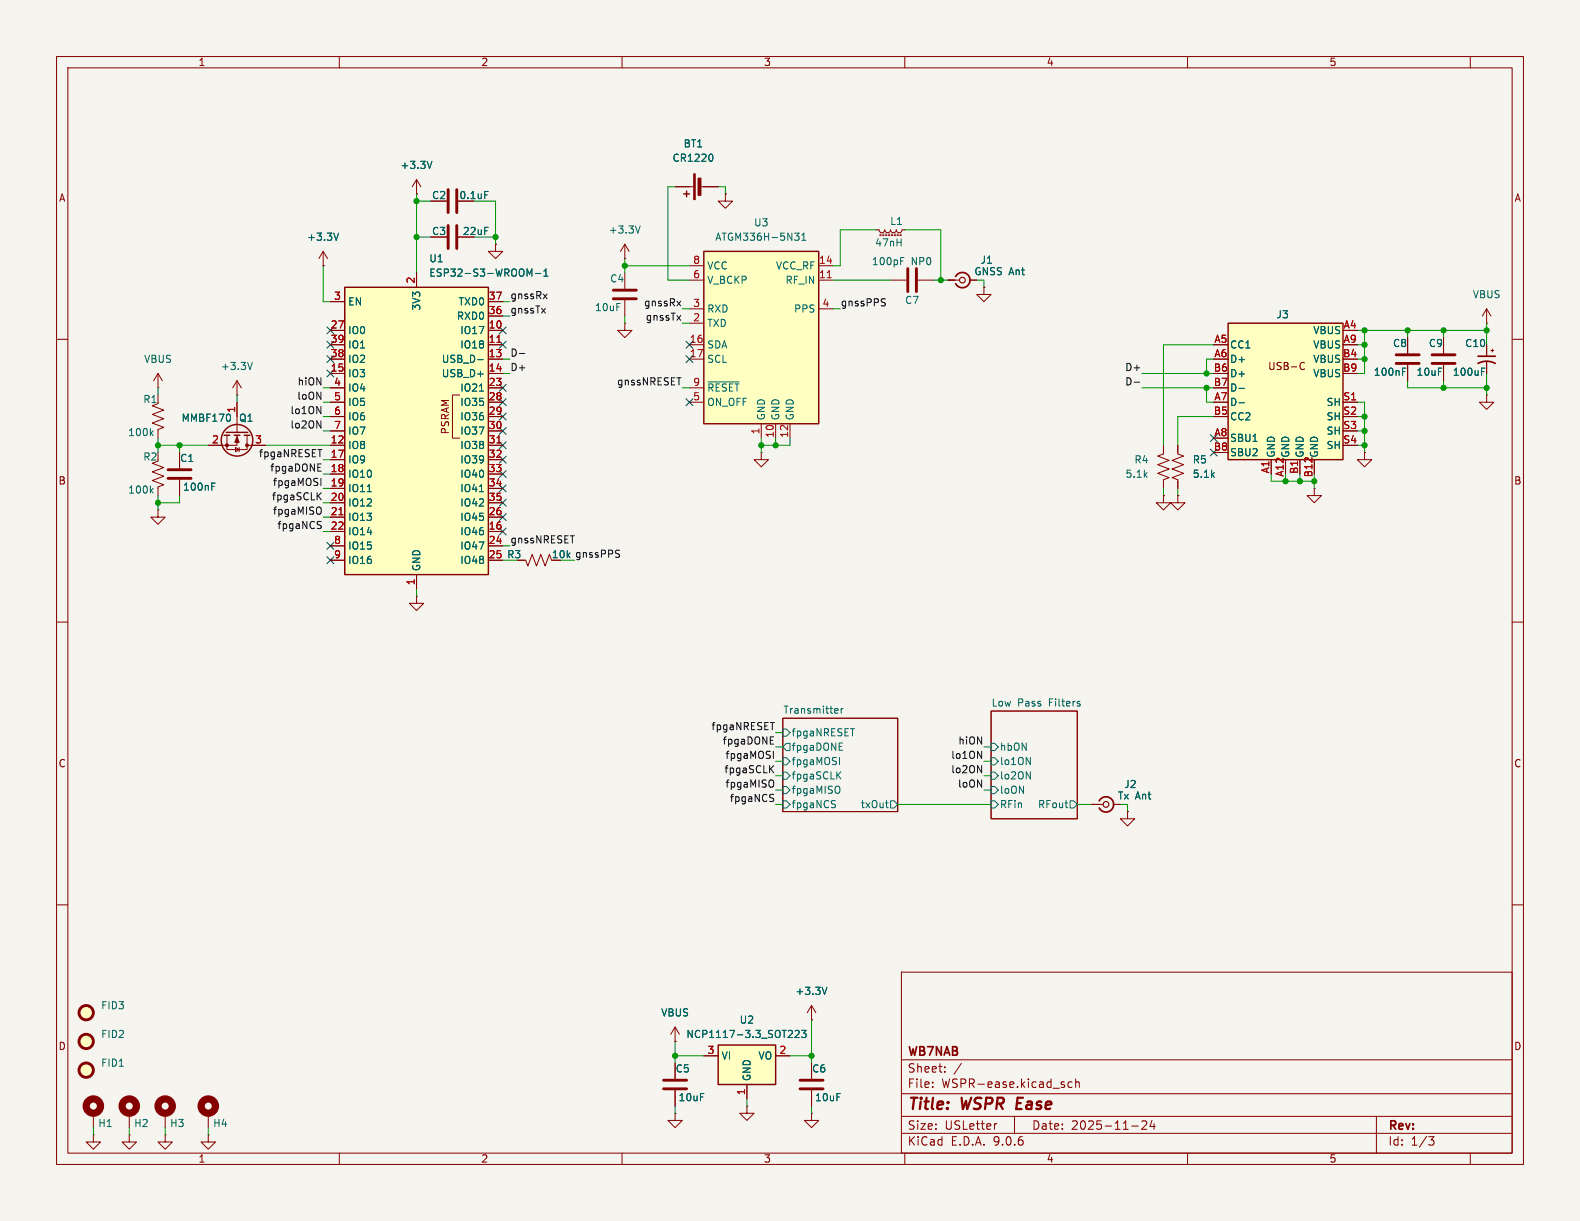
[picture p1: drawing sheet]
<svg xmlns="http://www.w3.org/2000/svg" width="279mm" height="216mm" viewBox="0 0 279 216" stroke-linecap="round" stroke-linejoin="round" font-family="sans-serif">
<path d="M0 0h279.4v215.9h-279.4z" fill="#f5f4ef" stroke="#f5f4ef" stroke-width=".18"/>
<g fill="none" stroke="#840000" stroke-width=".18">
<path d="M10 10h259.4v195.9h-259.4zM12 12h255.4v191.9h-255.4zM60 10v2M110 10v2M160 10v2M210 10v2M260 10v2M73.7 34.3h.1M73.7 31.8l-.8 1.2M73.7 31.8l.7 1.2M73.7 31.8v2.5M57.1 47h.1"/>
<path d="M57.1 44.5l-.7 1.2M57.1 44.5l.8 1.2M57.1 44.5v2.5M81 41.9h2.8M87.6 43.2v1.3h1.3l-1.3 1.2-1.2-1.2h1.2M87.6 43.2h.1M110.5 57.2v1.2h1.3l-1.3 1.3-1.3-1.3h1.3M110.5 57.2h.1M110.5 48.3v2.8M110.5 53.1v2.8M10 60h2M27.9 69.9v1.5l-1 .4 2.1 .7-2.1 .8 2.1 .7-2.1 .8 2.1 .8-1.1 .3v1.6"/>
<path d="M27.9 68.6h.1M27.9 66v2.6M27.9 66l-.7 1.3M27.9 66l.8 1.3M40.1 77v2.5h3.6v-2.5M41.7 79.1l.6 .4-.6 .4zM41.9 77v1.7h-5.1M41.9 69.9h.1M41.9 67.3v2.6M41.9 71.1v5.4M41.9 67.3l.8 1.3M41.9 67.3l-.8 1.3"/>
<path d="M42.3 79.1v.8M43.7 78.7h3.3M267.4 60h2M27.9 90.2v1.2h-1.2l1.2 1.3 1.3-1.3h-1.3M27.9 90.2h.1M27.9 81.5l-1 .4 2.1 .8-2.1 .7 2.1 .8-2.1 .8 2.1 .7-1.1 .4v1.5M31.7 80v2.8M31.7 84.8v2.8M10 110h2M267.4 110h2M138.4 127h20.3v16.5h-20.3zM175.3 125.7h15.2v19.1h-15.2z"/>
<path d="M10 160h2M159.4 171.9h108v32h-108zM267.4 160h2M159.4 197.4h108M159.4 193.4h108M159.4 187.4h108M164.9 192.1v.2M164.9 191.4v.1M167.1 189.4v.2M167.1 188.7v.1M170 188l-1.3 1.9M176.3 198.7l-.3 .1"/>
<path d="M179.4 197.4v3M189.6 191.4l-.5-.1-.2 .3v.4l.1 .2h.6M190.2 191.4l.2-.1 .4 .1 .1 .9M190.2 190.8v1.5M200.1 199.1h1.2M201.9 198.3l.6-.1 .2 .1 .1 .3-.9 1.1h.9M203.7 198.1l-.3 1.1h.9M204.1 198.7v1M243.4 197.4v6.5M60 203.9v2M110 203.9v2M159.4 200.4h108"/>
<path d="M160 203.9v2M210 203.9v2M252.6 201h1l-.5 .6 .4 .1 .1 .5-.3 .3h-.4M260 203.9v2"/>
</g>
<path d="M179.9 194.1l-.2 2h1" fill="none" stroke="#840000" stroke-width=".4"/>
<g fill="none" stroke="#006464" stroke-width=".18">
<path d="M76.4 28.5l-.4 1.3M85.7 33.9h.6M59.9 41.2l-.5 1.3M26.7 76.5l.4 .5M27.1 76.2l-.5 .5M40.7 73.5v.8M44.6 64.1l-.4 1.2M26.7 86.7l.4 .5M27.1 86.3l-.5 .5M37.4 86h.5M37.4 85.4h.7M138.4 139.1h.7l.6 .6-.6 .6h-.7z"/>
<path d="M138.4 134h.7l.6 .6-.6 .7h-.7zM138.4 128.9h.7l.6 .6-.6 .7h-.7zM138.4 136.5h.7l.6 .7-.6 .6h-.7zM139.1 131.4h.6v1.3h-.6l-.7-.6zM147.8 125.3h.3l.1 .3-.6 .1M148.1 126.1h-.3M148.2 137l.5 .7M148.3 139.1a.9 .9 0 0 1 0 1.1M148.4 132.7h.6M148.5 133.9v1.3M148.7 136.5l-.7 .7M148.8 125.3v.8"/>
<path d="M149.1 125.3l-.3 .2M150.4 128.8h.7M175.3 131.4h.6l.6 .7-.6 .6h-.6zM175.3 134h.6l.6 .6-.6 .7h-.6zM175.3 136.5h.6l.6 .7-.6 .6h-.6zM175.3 139.1h.6l.6 .6-.6 .6h-.6zM190.8 124.4l.2 .2-.2 .3M190.8 124l.2 .1M138.4 141.6h.7l.6 .6-.6 .7h-.7zM147.5 142.2l.2 .3-.2 .3M147.5 141.5l.2 .1M156.6 142h.5"/>
<path d="M156.8 142.8h.3M157.5 141.6h.6l.6 .6-.6 .7h-.6zM175.3 141.6h.6l.6 .6-.6 .7h-.6zM189.2 141.6h.7l.6 .6-.6 .7h-.7z"/>
</g>
<path d="M79.2 33.5v4.1M79.2 39.9v4M80.8 33.5v4.1M80.8 39.9v4M108.5 51.3h4M108.5 52.8h4M29.7 83.1h4.1M29.7 84.6h4.1" fill="none" stroke="#840000" stroke-width=".51"/>
<g fill="none" stroke="#840000" stroke-width=".25">
<path d="M39.6 77h1M40 76.5h3.8M41.4 77h1M43.2 77h1"/>
<circle cx="41.9" cy="77.9" r="2.79"/>
</g>
<g fill="#840000" stroke="#840000" stroke-width=".18">
<path d="M41.9 77.2l.4 1h-.8z"/>
<circle cx="43.7" cy="78.7" r=".25"/>
<circle cx="40.1" cy="78.7" r=".25"/>
</g>
<path d="M61 50.8h25.4v50.8h-25.4z" fill="#ffffc2"/>
<path d="M61 50.8h25.4v50.8h-25.4z" fill="none" stroke="#840000" stroke-width=".25"/>
<g fill="none" stroke="#840000" stroke-width=".18">
<path d="M58.4 53.3h2.6M58.4 58.4h2.6M73.7 48.3v2.5M86.4 53.3h2.5M86.4 58.4h2.5M86.4 55.9h2.5M58.4 61h2.6M58.4 63.5h2.6M58.4 66h2.6M58.4 68.6h2.6M58.4 71.1h2.6M58.4 73.7h2.6"/>
<path d="M58.4 76.2h2.6M58.4 78.7h2.6M81.3 69.9h-1.3v7.6h1.3M86.4 61h2.5M86.4 63.5h2.5M86.4 66h2.5M86.4 68.6h2.5M86.4 71.1h2.5M86.4 73.7h2.5M86.4 76.2h2.5M86.4 78.7h2.5M58.4 81.3h2.6"/>
<path d="M58.4 83.8h2.6M58.4 86.4h2.6M58.4 88.9h2.6M58.4 91.4h2.6M58.4 94h2.6M58.4 96.5h2.6M58.4 99.1h2.6M86.4 81.3h2.5M86.4 83.8h2.5M86.4 86.4h2.5M86.4 88.9h2.5M86.4 91.4h2.5"/>
<path d="M86.4 94h2.5M86.4 96.5h2.5M86.4 99.1h2.5M241.3 80v1.3h1.3l-1.3 1.3-1.3-1.3h1.3M241.3 80h.1M73.7 101.6v2.5"/>
</g>
<path d="M93.6 48.5l.5-.9v1.2M94.7 48.4h.9M96.2 48.8h.7M96.2 47.9l.3-.3v1.2M84.5 63.6h.9M84.8 69.2h.7M65 86.9h.7M84.8 86.9h.7" fill="none" stroke="#006464" stroke-width=".18"/>
<path d="M87.9 60.5h.7M87.9 78.3h.7M59.9 91h.8" fill="none" stroke="#a90000" stroke-width=".18"/>
<path d="M217.2 57.2h20.3v24.1h-20.3z" fill="#ffffc2"/>
<path d="M217.2 57.2h20.3v24.1h-20.3z" fill="none" stroke="#840000" stroke-width=".25"/>
<g fill="none" stroke="#840000" stroke-width=".18">
<path d="M248.9 59.7v2.8M262.9 57.2h.1M262.9 54.6l.8 1.3M262.9 54.6l-.8 1.3M262.9 54.6v2.6M205.7 78.7v1.6l-1 .3 2.1 .8-2.1 .8 2.1 .7-2.1 .8 2.1 .8-1.1 .3v1.6M208.3 78.7v1.6l1 .3-2 .8 2 .8-2 .7 2 .8-2 .8 1 .3v1.6M230.1 64.1h.3l.3 .1M230.7 65.2l-.3 .1h-.3M237.5 71.1h2.5M248.9 64.5v2.8M262.9 69.9v1.2h-1.3l1.3 1.3 1.3-1.3h-1.3"/>
<path d="M262.9 69.9h.1M262.9 61v2M262.9 64v2M263.7 62h.5M263.9 61.7v.5M205.7 87.6v1.3h1.3l-1.3 1.3-1.2-1.3h1.2M205.7 87.6h.1M208.3 87.6v1.3h1.2l-1.2 1.3-1.3-1.3h1.3M208.3 87.6h.1M224.8 81.3v2.5M229.9 81.3v2.5M232.4 86.4v1.2h1.3l-1.3 1.3-1.3-1.3h1.3"/>
<path d="M232.4 86.4h.1M29.2 196.9v2.5"/>
</g>
<path d="M219.1 68.7h1M219.1 71.2h1M248 65.7h.4M248 65.1h.6M262 65.7h.4M262 65.1h.6" fill="none" stroke="#006464" stroke-width=".18"/>
<path d="M246.9 62.7h4.1M246.9 64.3h4.1" fill="none" stroke="#840000" stroke-width=".51"/>
<path d="M261.4 64.3a3.2 3.2 0 0 1 3 0M261.4 63h3" fill="none" stroke="#840000" stroke-width=".3"/>
<circle cx="29.2" cy="195.6" r="1.27" fill="none" stroke="#840000" stroke-width="1.3"/>
<path d="M127 184.8h10.2v7h-10.2z" fill="#ffffc2"/>
<path d="M127 184.8h10.2v7h-10.2z" fill="none" stroke="#840000" stroke-width=".25"/>
<g fill="none" stroke="#840000" stroke-width=".18">
<path d="M91.4 99.1h1.6l.3 1 .8-2.1 .8 2.1 .7-2.1 .8 2.1 .8-2.1 .3 1.1M73.7 105.4v1.3h1.2l-1.2 1.3-1.3-1.3h1.3M73.7 105.4h.1M143.5 177.8v2.5M143.5 177.8l-.8 1.3M143.5 177.8l.8 1.3M16.5 196.9v2.5M22.9 196.9v2.5M36.8 196.9v2.5M119.4 184.2h.1M119.4 196.9v1.2h1.2l-1.2 1.3-1.3-1.3h1.3M119.4 196.9h.1"/>
<path d="M119.4 181.6l-.8 1.3M119.4 181.6l.7 1.3M119.4 181.6v2.6M119.4 188v2.8M119.4 192.8v2.8M124.5 186.7h2.5M132.1 195.6v1.3h1.2l-1.2 1.2-1.3-1.2h1.3M132.1 195.6h.1M132.1 191.8v2.5M137.2 186.7h2.5M143.5 196.9v1.2h1.3l-1.3 1.3-1.3-1.3h1.3M143.5 196.9h.1"/>
<path d="M143.5 180.3h.1M143.5 188v2.8M143.5 192.8v2.8M16.5 200.7v1.2h1.3l-1.3 1.3-1.3-1.3h1.3M16.5 200.7h.1M22.9 200.7v1.2h1.2l-1.2 1.3-1.3-1.3h1.3M22.9 200.7h.1M29.2 200.7v1.2h1.3l-1.3 1.3-1.3-1.3h1.3M29.2 200.7h.1M36.8 200.7v1.2h1.3l-1.3 1.3-1.2-1.3h1.2M36.8 200.7h.1"/>
</g>
<path d="M146.2 174.6l-.4 1.2M139.3 183.5h.8M140.1 182.3v.4M140.6 182.3l.5-.1 .2 .4-.8 .9h.8M141.8 182.2h.7l-.4 .5 .4 .1v.5l-.2 .2-.5-.2" fill="none" stroke="#006464" stroke-width=".18"/>
<g fill="none" stroke="#840000" stroke-width=".51">
<path d="M117.3 191h4.1M117.3 192.5h4.1M141.5 191h4M141.5 192.5h4"/>
<circle cx="15.2" cy="179.1" r="1.27"/>
<circle cx="15.2" cy="184.1" r="1.27"/>
<circle cx="15.2" cy="189.2" r="1.27"/>
</g>
<g fill="none" stroke="#840000" stroke-width="1.3">
<circle cx="16.5" cy="195.6" r="1.27"/>
<circle cx="22.9" cy="195.6" r="1.27"/>
<circle cx="36.8" cy="195.6" r="1.27"/>
</g>
<g fill="#ffffc2" stroke="#ffffc2" stroke-width=".18">
<circle cx="15.2" cy="179.1" r="1.27"/>
<circle cx="15.2" cy="189.2" r="1.27"/>
<circle cx="15.2" cy="184.1" r="1.27"/>
</g>
<path d="M124.5 44.5h20.3v30.4h-20.3z" fill="#ffffc2"/>
<path d="M120.9 34.3h1M121.4 33.8v1M124.5 44.5h20.3v30.4h-20.3z" fill="none" stroke="#840000" stroke-width=".25"/>
<g fill="none" stroke="#840000" stroke-width=".18">
<path d="M73.7 34.3h.1M119.4 33h3.3M123.7 33h3.3M128.3 34.3v1.3h1.2l-1.2 1.2-1.3-1.2h1.3M128.3 34.3h.1M57.1 47h.1M58.4 53.3h2.6M58.4 58.4h2.6M73.7 48.3v2.5M81 41.9h2.8M86.4 53.3h2.5M86.4 58.4h2.5"/>
<path d="M86.4 55.9h2.5M87.6 43.2h.1M110.5 45.7h.1M110.5 43.2l-.8 1.3M110.5 43.2l.8 1.3M110.5 43.2v2.5M121.9 47h2.6M121.9 49.5h2.6M121.9 54.6h2.6M121.9 57.2h2.6M144.8 47h2.5M144.8 49.5h2.5"/>
<path d="M144.8 54.6h2.5M154.9 40.6h.5l.2 .4 .4 .1 .3-.1 .2-.4 .1 .4 .4 .1 .3-.1 .2-.4 .1 .4 .4 .1 .3-.1 .2-.4 .1 .4 .4 .1 .4-.1 .1-.4h.5M155.6 41.4h.2M155.6 41.7h.2M156.1 41.4h.2M156.1 41.7h.2M156.6 41.4h.2M156.6 41.7h.2M157.1 41.4h.3M157.1 41.7h.3M157.5 49.5h2.8M157.6 41.4h.3"/>
<path d="M157.6 41.7h.3M158.1 41.4h.3M158.1 41.7h.3M158.6 41.4h.3M158.6 41.7h.3M159.1 41.4h.3M159.1 41.7h.3M162.3 49.5h2.8M167.6 49.5h2.1M171.4 49.5h1.3M174 50.8v1.3h1.3l-1.3 1.2-1.3-1.2h1.3M174 50.8h.1"/>
<path d="M248.9 59.7v2.8M255.3 59.7v2.8M36.8 78.7h2.6M41.9 71.1v2.6M44.4 78.7h2.6M58.4 61h2.6M58.4 63.5h2.6M58.4 68.6h2.6M58.4 71.1h2.6M58.4 66h2.6M58.4 73.7h2.6M58.4 76.2h2.6"/>
<path d="M58.4 78.7h2.6M86.4 61h2.5M86.4 63.5h2.5M86.4 68.6h2.5M86.4 71.1h2.5M86.4 66h2.5M86.4 73.7h2.5M86.4 76.2h2.5M86.4 78.7h2.5M121.9 61h2.6M121.9 63.5h2.6M121.9 68.6h2.6"/>
<path d="M121.9 71.1h2.6M134.6 74.9v2.6M137.2 74.9v2.6M139.7 74.9v2.6M208.3 78.7v1.3M237.5 71.1h2.5M248.9 64.5v2.8M255.3 64.5v2.8M262.9 61v2M262.9 64v2M31.7 80v2.8M31.7 84.8v2.8"/>
<path d="M58.4 81.3h2.6M58.4 83.8h2.6M58.4 86.4h2.6M58.4 88.9h2.6M58.4 91.4h2.6M58.4 94h2.6M58.4 96.5h2.6M58.4 99.1h2.6M86.4 81.3h2.5M86.4 83.8h2.5M86.4 86.4h2.5M86.4 88.9h2.5"/>
<path d="M86.4 91.4h2.5M86.4 94h2.5M86.4 96.5h2.5M86.4 99.1h2.5M91.4 99.1h1.3M134.6 80v1.3h1.3l-1.3 1.3-1.3-1.3h1.3M134.6 80h.1M205.7 87.6h.1M208.3 87.6h.1M208.3 85.1v1.3M224.8 81.3v2.5M229.9 81.3v2.5"/>
<path d="M241.3 80h.1M73.7 101.6v2.5M193 142.2h2.1M196.8 142.2h1.3M199.4 143.5v1.3h1.3l-1.3 1.3-1.3-1.3h1.3M199.4 143.5h.1M119.4 184.2h.1M119.4 188v2.8M119.4 192.8v2.8M124.5 186.7h2.5M132.1 191.8v2.5M137.2 186.7h2.5"/>
<path d="M143.5 180.3h.1M143.5 188v2.8M143.5 192.8v2.8"/>
</g>
<g fill="none" stroke="#006464" stroke-width=".18">
<path d="M76.4 28.5l-.4 1.3M85.7 33.9h.6M113.2 39.9l-.4 1.3M125.8 27.2a.79 .79 0 0 1 0 1.3M59.9 41.2l-.5 1.3M93.6 48.5l.5-.9v1.2M94.7 48.4h.9M96.2 48.8h.7M96.2 47.9l.3-.3v1.2M140.5 41.2h.8l-.4 .5 .3 .1 .1 .4-.2 .3h-.4M141.8 42.5h.7M141.8 41.6l.3-.4v1.3"/>
<path d="M159.3 46.1h.4M159.3 45.5h.6M40.7 73.5v.8M84.5 63.6h.9M84.8 69.2h.7M125.2 67.5h5.5M219.1 68.7h1M219.1 71.2h1M248 65.7h.4M248 65.1h.6M262 65.7h.4M262 65.1h.6"/>
<path d="M37.4 86h.5M37.4 85.4h.7M65 86.9h.7M84.8 86.9h.7M146.2 174.6l-.4 1.2M139.3 183.5h.8M140.1 182.3v.4M140.6 182.3l.5-.1 .2 .4-.8 .9h.8M141.8 182.2h.7l-.4 .5 .4 .1v.5l-.2 .2-.5-.2"/>
</g>
<path d="M146.3 49.1h.7M87.9 60.5h.7M87.9 78.3h.7M59.9 91h.8" fill="none" stroke="#a90000" stroke-width=".18"/>
<g fill="#840000" stroke="#840000" stroke-width=".18">
<path d="M122.7 30.7h.2v4.6h-.2z"/>
<path d="M123.4 31.5h.6v3h-.6z"/>
</g>
<path d="M160.5 47.5v4.1M162.1 47.5v4.1M253.2 62.7h4.1M253.2 64.3h4.1" fill="none" stroke="#840000" stroke-width=".51"/>
<g fill="none" stroke="#840000" stroke-width=".2">
<circle cx="170.2" cy="49.5" r=".51"/>
<circle cx="195.6" cy="142.2" r=".51"/>
</g>
<path d="M169 48.9a1.35 1.35 0 0 1 2-.4 1.35 1.35 0 0 1 0 2.1 1.35 1.35 0 0 1-2-.4M194.4 141.6a1.35 1.35 0 0 1 1.5-.7 1.35 1.35 0 0 1 1 1.3M196.9 142.2a1.35 1.35 0 0 1-1 1.3 1.35 1.35 0 0 1-1.5-.6" fill="none" stroke="#840000" stroke-width=".3"/>
<g fill="none" stroke="#0f0f0f" stroke-width=".18">
<path d="M96.1 52l.6 .8M96.7 52l-.6 .8M119.7 53.3l.7 .8M120.4 53.3l-.7 .8M156.3 53.5l.3 .2-.3 .4M156.4 52.8l.2 .1M56.2 79.5h.7M91.8 62.5h1M200.6 67.6h.9M56.2 83.3h.6M56.2 82h.6M56.3 87.7l.5 .7"/>
<path d="M56.6 92.9l.2 .2-.2 .4M56.6 89.7a.9 .9 0 0 1 0 1.2M56.6 92.2l.2 .1M56.7 84.6v1.2M56.8 87.1l-.7 .7M109.3 97.9l.3 .3-.3 .3M109.4 97.3h.2M136.2 127.8h.7M136.2 131.6h.6M136.2 130.3h.6M136.3 135.9l.5 .7M136.6 138a.9 .9 0 0 1 0 1.1"/>
<path d="M136.8 132.8v1.3M136.8 135.4l-.7 .7M136.6 141.1l.2 .3-.2 .3M136.6 140.5h.2"/>
</g>
<g fill="none" stroke="#009600" stroke-width=".18">
<path d="M73.7 34.3v14M73.7 35.6h2.5M83.8 35.6h3.8v7.6M119.4 33h-1.3v16.5h3.8M127 33h1.3v1.3M57.1 47v6.3h1.3M73.7 41.9h2.5M83.8 41.9h3.8M88.9 53.3h1.3M88.9 55.9h1.3M110.5 45.7v2.6M110.5 55.9v1.3"/>
<path d="M110.5 47h11.4M120.6 57.2h1.3M120.6 54.6h1.3M147.3 49.5h10.2M147.3 54.6h1.3M154.9 40.6h-6.3v6.4h-1.3M160 40.6h6.4v8.9M165.1 49.5h2.5M172.7 49.5h1.3v1.3M240 58.4h22.9M241.3 58.4v7.6h-1.3M248.9 58.4v1.3"/>
<path d="M255.3 58.4v1.3M262.9 57.2v3.8M27.9 68.6v1.3M27.9 77.5v2.5M27.9 78.7h8.9M31.7 78.7v1.3M41.9 69.9v1.2M47 78.7h11.4M57.1 68.6h1.3M57.1 76.2h1.3M57.1 73.7h1.3M57.1 71.1h1.3"/>
<path d="M88.9 66h1.3M88.9 63.5h1.3M120.6 68.6h1.3M134.6 77.5v2.5M137.2 77.5v1.2M139.7 77.5v1.2h-5.1M201.9 68.6h12.7M201.9 66h12.7M213.4 68.6v2.5h1.2M214.6 63.5h-1.2v2.5M214.6 73.7h-6.3v5M214.6 61h-8.9v17.7"/>
<path d="M240 63.5h1.3M240 78.7h1.3M240 76.2h1.3M240 71.1h1.3v8.9M240 73.7h1.3M240 61h1.3M248.9 67.3v1.3h14M255.3 67.3v1.3M262.9 66v3.9M27.9 87.6v2.6M31.7 87.6v1.3h-3.8M57.1 88.9h1.3"/>
<path d="M57.1 83.8h1.3M57.1 86.4h1.3M57.1 81.3h1.3M57.1 91.4h1.3M57.1 94h1.3M88.9 96.5h1.3M88.9 99.1h2.5M99.1 99.1h2.5M205.7 86.4v1.2M208.3 86.4v1.2M224.8 83.8v1.3h7.6M227.3 83.8v1.3"/>
<path d="M229.9 83.8v1.3M232.4 83.8v2.6M73.7 104.1v1.3M137.2 139.7h1.2M137.2 132.1h1.2M137.2 129.5h1.2M137.2 134.6h1.2M137.2 137.2h1.2M174 139.7h1.3M174 132.1h1.3M174 134.6h1.3M174 137.2h1.3"/>
<path d="M137.2 142.2h1.2M158.7 142.2h16.6M190.5 142.2h2.5M198.1 142.2h1.3v1.3M16.5 199.4v1.3M22.9 199.4v1.3M29.2 199.4v1.3M36.8 199.4v1.3M119.4 186.7h5.1M119.4 184.2v3.8M119.4 195.6v1.3M132.1 194.3v1.3"/>
<path d="M139.7 186.7h3.8M143.5 180.3v7.7M143.5 195.6v1.3"/>
</g>
<g fill="none" stroke="#000084" stroke-width=".18">
<path d="M57.8 57.8l1.2 1.2M59 57.8l-1.2 1.2M88.3 57.8l1.2 1.2M89.5 57.8l-1.2 1.2M57.8 60.4l1.2 1.2M57.8 65.4l1.2 1.2M57.8 62.9l1.2 1.2M59 60.4l-1.2 1.2M59 65.4l-1.2 1.2M59 62.9l-1.2 1.2M88.3 60.4l1.2 1.2M88.3 68l1.2 1.2"/>
<path d="M88.3 70.5l1.2 1.2M88.3 78.1l1.2 1.2M88.3 75.6l1.2 1.2M88.3 73.1l1.2 1.2M89.5 68l-1.2 1.2M89.5 60.4l-1.2 1.2M89.5 70.5l-1.2 1.2M89.5 78.1l-1.2 1.2M89.5 75.6l-1.2 1.2M89.5 73.1l-1.2 1.2M121.3 60.4l1.2 1.2M121.3 70.5l1.2 1.2"/>
<path d="M121.3 62.9l1.2 1.2M122.5 60.4l-1.2 1.2M122.5 70.5l-1.2 1.2M122.5 62.9l-1.2 1.2M214 76.9l1.2 1.2M214 79.4l1.2 1.2M215.2 76.9l-1.2 1.2M215.2 79.4l-1.2 1.2M57.8 98.5l1.2 1.2M57.8 95.9l1.2 1.2M59 98.5l-1.2 1.2M59 95.9l-1.2 1.2"/>
<path d="M88.3 93.4l1.2 1.2M88.3 85.8l1.2 1.2M88.3 88.3l1.2 1.2M88.3 90.8l1.2 1.2M88.3 83.2l1.2 1.2M88.3 80.7l1.2 1.2M89.5 93.4l-1.2 1.2M89.5 85.8l-1.2 1.2M89.5 88.3l-1.2 1.2M89.5 90.8l-1.2 1.2M89.5 83.2l-1.2 1.2M89.5 80.7l-1.2 1.2"/>
</g>
<g fill="#009600" stroke="#009600" stroke-width=".18">
<circle cx="166.4" cy="49.5" r=".46"/>
<circle cx="137.2" cy="78.7" r=".46"/>
<circle cx="134.6" cy="78.7" r=".46"/>
<circle cx="232.4" cy="85.1" r=".46"/>
<circle cx="229.9" cy="85.1" r=".46"/>
<circle cx="213.4" cy="68.6" r=".46"/>
<circle cx="213.4" cy="66" r=".46"/>
<circle cx="248.9" cy="58.4" r=".46"/>
<circle cx="255.3" cy="58.4" r=".46"/>
<circle cx="241.3" cy="78.7" r=".46"/>
<circle cx="241.3" cy="76.2" r=".46"/>
<circle cx="241.3" cy="73.7" r=".46"/>
<circle cx="241.3" cy="61" r=".46"/>
<circle cx="262.9" cy="68.6" r=".46"/>
<circle cx="255.3" cy="68.6" r=".46"/>
<circle cx="262.9" cy="58.4" r=".46"/>
<circle cx="241.3" cy="63.5" r=".46"/>
<circle cx="241.3" cy="58.4" r=".46"/>
<circle cx="227.3" cy="85.1" r=".46"/>
<circle cx="27.9" cy="78.7" r=".46"/>
<circle cx="31.7" cy="78.7" r=".46"/>
<circle cx="73.7" cy="35.6" r=".46"/>
<circle cx="73.7" cy="41.9" r=".46"/>
<circle cx="87.6" cy="41.9" r=".46"/>
<circle cx="110.5" cy="47" r=".46"/>
<circle cx="27.9" cy="88.9" r=".46"/>
<circle cx="143.5" cy="186.7" r=".46"/>
<circle cx="119.4" cy="186.7" r=".46"/>
</g>
<g font-size="2.8" fill="#840000">
<text x="160.4" y="196.8">Title:</text>
<text x="170.1" y="196.8">WSPR</text>
<text x="180.6" y="196.8">Ease</text>
</g>
<g font-size="2.1" fill="#840000">
<text x="160.4" y="189.9">Sheet:</text>
<text x="160.4" y="187.1">WB7NAB</text>
<text x="160.4" y="192.6">File:</text>
<text x="166.5" y="192.6">WSPR-ease.kicad_sch</text>
<text x="160.4" y="202.8">KiCad</text>
<text x="160.4" y="200">Size:</text>
<text x="167.1" y="200">USLetter</text>
<text x="168.1" y="202.8">E.D.A.</text>
<text x="175.7" y="202.8">9.0.6</text>
<text x="182.4" y="200">Date:</text>
<text x="189.4" y="200">2025-11-24</text>
<text x="245.4" y="200.2">Rev:</text>
<text x="245.4" y="202.8">Id:</text>
<text x="249.5" y="202.8">1/3</text>
</g>
<g font-size="1.8" fill="#840000">
<text x="35" y="11.9">1</text>
<text x="85" y="11.9">2</text>
<text x="135" y="11.9">3</text>
<text x="185" y="11.9">4</text>
<text x="235" y="11.9">5</text>
<text x="10.3" y="35.9">A</text>
<text x="76.3" y="35.4">C2</text>
<text x="81.1" y="35.4">0.1uF</text>
<text x="267.7" y="35.9">A</text>
<text x="76.3" y="41.8">C3</text>
<text x="224.2" y="65.6">USB-C</text>
<text x="79.6" y="76.9" transform="rotate(-90 79.6 76.9)">PSRAM</text>
<text x="10.3" y="85.9">B</text>
<text x="267.7" y="85.9">B</text>
<text x="97.5" y="98.9">10k</text>
<text x="10.3" y="135.9">C</text>
<text x="267.7" y="135.9">C</text>
<text x="10.3" y="185.9">D</text>
<text x="267.7" y="185.9">D</text>
<text x="35" y="205.8">1</text>
<text x="85" y="205.8">2</text>
<text x="135" y="205.8">3</text>
<text x="185" y="205.8">4</text>
<text x="235" y="205.8">5</text>
</g>
<g font-size="1.8" fill="#006464">
<text x="118.8" y="28.8">CR1220</text>
<text x="120.8" y="26.3">BT1</text>
<text x="70.7" y="30.1">+3.3V</text>
<text x="81.7" y="41.8">22uF</text>
<text x="107.5" y="41.5">+3.3V</text>
<text x="133.2" y="40.2">U3</text>
<text x="157.3" y="40">L1</text>
<text x="54.2" y="42.8">+3.3V</text>
<text x="75.8" y="46.6">U1</text>
<text x="125" y="47.9">VCC</text>
<text x="126.4" y="42.8">ATGM336H-5N31</text>
<text x="137.1" y="47.9">VCC_RF</text>
<text x="154.1" y="47.1">100pF</text>
<text x="154.7" y="43.8">47nH</text>
<text x="161.1" y="47.1">NP0</text>
<text x="173.3" y="46.8">J1</text>
<text x="75.8" y="49.1">ESP32-S3-WROOM-1</text>
<text x="107.8" y="50.1">C4</text>
<text x="125" y="50.4">V_BCKP</text>
<text x="138.8" y="50.4">RF_IN</text>
<text x="159.9" y="53.9">C7</text>
<text x="172.2" y="48.9">GNSS Ant</text>
<text x="260.3" y="52.9">VBUS</text>
<text x="61.5" y="54.2">EN</text>
<text x="61.5" y="59.3">IO0</text>
<text x="74.5" y="55" transform="rotate(-90 74.5 55)">3V3</text>
<text x="80.7" y="56.7">RXD0</text>
<text x="81" y="54.2">TXD0</text>
<text x="81.3" y="59.3">IO17</text>
<text x="105.1" y="55.2">10uF</text>
<text x="125" y="55.5">RXD</text>
<text x="125" y="58">TXD</text>
<text x="140.3" y="55.5">PPS</text>
<text x="225.6" y="56.5">J3</text>
<text x="232.1" y="59.3">VBUS</text>
<text x="25.4" y="64.4">VBUS</text>
<text x="39" y="65.6">+3.3V</text>
<text x="61.5" y="61.8">IO1</text>
<text x="61.5" y="64.4">IO2</text>
<text x="78" y="64.4">USB_D-</text>
<text x="81.3" y="61.8">IO18</text>
<text x="125" y="61.8">SDA</text>
<text x="125" y="64.4">SCL</text>
<text x="217.4" y="61.8">CC1</text>
<text x="217.4" y="64.4">D+</text>
<text x="232.1" y="61.8">VBUS</text>
<text x="232.1" y="64.4">VBUS</text>
<text x="246.2" y="61.6">C8</text>
<text x="252.6" y="61.6">C9</text>
<text x="259" y="61.6">C10</text>
<text x="25.2" y="71.5">R1</text>
<text x="61.5" y="66.9">IO3</text>
<text x="61.5" y="69.4">IO4</text>
<text x="61.5" y="72">IO5</text>
<text x="78" y="66.9">USB_D+</text>
<text x="81.3" y="69.4">IO21</text>
<text x="81.3" y="72">IO35</text>
<text x="125" y="69.4">~{RESET}</text>
<text x="125" y="72">ON_OFF</text>
<text x="217.4" y="66.9">D+</text>
<text x="217.4" y="69.4">D-</text>
<text x="217.4" y="72">D-</text>
<text x="232.1" y="66.9">VBUS</text>
<text x="234.5" y="72">SH</text>
<text x="242.8" y="66.6">100nF</text>
<text x="250.4" y="66.6">10uF</text>
<text x="256.8" y="66.6">100uF</text>
<text x="22.6" y="77.3">100k</text>
<text x="32" y="74.8">MMBF170</text>
<text x="42.2" y="74.8">Q1</text>
<text x="61.5" y="74.5">IO6</text>
<text x="61.5" y="77.1">IO7</text>
<text x="81.3" y="74.5">IO36</text>
<text x="81.3" y="77.1">IO37</text>
<text x="135.5" y="74.4" transform="rotate(-90 135.5 74.4)">GND</text>
<text x="138" y="74.4" transform="rotate(-90 138 74.4)">GND</text>
<text x="140.6" y="74.4" transform="rotate(-90 140.6 74.4)">GND</text>
<text x="217.4" y="74.5">CC2</text>
<text x="234.5" y="74.5">SH</text>
<text x="234.5" y="77.1">SH</text>
<text x="25.2" y="81.6">R2</text>
<text x="31.8" y="81.9">C1</text>
<text x="61.5" y="79.6">IO8</text>
<text x="61.5" y="82.1">IO9</text>
<text x="81.3" y="79.6">IO38</text>
<text x="81.3" y="82.1">IO39</text>
<text x="200.5" y="82.1">R4</text>
<text x="210.8" y="82.1">R5</text>
<text x="217.4" y="78.3">SBU1</text>
<text x="217.4" y="80.9">SBU2</text>
<text x="225.7" y="81" transform="rotate(-90 225.7 81)">GND</text>
<text x="228.2" y="81" transform="rotate(-90 228.2 81)">GND</text>
<text x="230.7" y="81" transform="rotate(-90 230.7 81)">GND</text>
<text x="233.3" y="81" transform="rotate(-90 233.3 81)">GND</text>
<text x="234.5" y="79.6">SH</text>
<text x="22.6" y="87.5">100k</text>
<text x="32.3" y="87">100nF</text>
<text x="61.5" y="84.7">IO10</text>
<text x="61.5" y="87.2">IO11</text>
<text x="61.5" y="89.8">IO12</text>
<text x="81.3" y="84.7">IO40</text>
<text x="81.3" y="87.2">IO41</text>
<text x="81.3" y="89.8">IO42</text>
<text x="198.9" y="84.7">5.1k</text>
<text x="210.8" y="84.7">5.1k</text>
<text x="61.5" y="92.3">IO13</text>
<text x="61.5" y="94.8">IO14</text>
<text x="81.3" y="92.3">IO45</text>
<text x="81.3" y="94.8">IO46</text>
<text x="61.5" y="97.4">IO15</text>
<text x="61.5" y="99.9">IO16</text>
<text x="74.5" y="101.1" transform="rotate(-90 74.5 101.1)">GND</text>
<text x="81.3" y="97.4">IO47</text>
<text x="81.3" y="99.9">IO48</text>
<text x="89.6" y="98.9">R3</text>
<text x="175.3" y="125">Low</text>
<text x="179.9" y="125">Pass</text>
<text x="185.6" y="125">Filters</text>
<text x="138.4" y="126.3">Transmitter</text>
<text x="139.9" y="130.4">fpgaNRESET</text>
<text x="139.9" y="132.9">fpgaDONE</text>
<text x="139.9" y="135.5">fpgaMOSI</text>
<text x="176.7" y="132.9">hbON</text>
<text x="176.7" y="135.5">lo1ON</text>
<text x="139.9" y="140.6">fpgaMISO</text>
<text x="139.9" y="143.1">fpgaNCS</text>
<text x="139.9" y="138">fpgaSCLK</text>
<text x="152.1" y="143.1">txOut</text>
<text x="176.7" y="143.1">RFin</text>
<text x="176.7" y="138">lo2ON</text>
<text x="176.7" y="140.6">loON</text>
<text x="183.5" y="143.1">RFout</text>
<text x="197.6" y="141.6">Tx Ant</text>
<text x="198.7" y="139.5">J2</text>
<text x="17.8" y="178.7">FID3</text>
<text x="116.8" y="179.9">VBUS</text>
<text x="140.6" y="176.1">+3.3V</text>
<text x="17.8" y="183.7">FID2</text>
<text x="121.3" y="183.7">NCP1117-3.3_SOT223</text>
<text x="130.7" y="181.2">U2</text>
<text x="17.8" y="188.8">FID1</text>
<text x="119.4" y="189.8">C5</text>
<text x="127.5" y="187.6">VI</text>
<text x="132.9" y="191.3" transform="rotate(-90 132.9 191.3)">GND</text>
<text x="134" y="187.6">VO</text>
<text x="143.5" y="189.8">C6</text>
<text x="119.9" y="194.9">10uF</text>
<text x="144" y="194.9">10uF</text>
<text x="17.3" y="199.5">H1</text>
<text x="23.6" y="199.5">H2</text>
<text x="30" y="199.5">H3</text>
<text x="37.6" y="199.5">H4</text>
</g>
<g font-size="1.8" fill="#a90000">
<text x="122.5" y="46.7">8</text>
<text x="144.7" y="46.7">14</text>
<text x="59" y="53.1">3</text>
<text x="73.4" y="50.2" transform="rotate(-90 73.4 50.2)">2</text>
<text x="86.3" y="53.1">37</text>
<text x="122.5" y="49.3">6</text>
<text x="144.7" y="49.3">11</text>
<text x="58.4" y="58.2">27</text>
<text x="86.3" y="55.6">36</text>
<text x="86.3" y="58.2">10</text>
<text x="122.5" y="54.4">3</text>
<text x="122.5" y="56.9">2</text>
<text x="145.3" y="54.4">4</text>
<text x="237.5" y="58.2">A4</text>
<text x="58.4" y="60.7">39</text>
<text x="58.4" y="63.2">38</text>
<text x="58.4" y="65.8">15</text>
<text x="86.3" y="60.7">11</text>
<text x="86.3" y="63.2">13</text>
<text x="86.3" y="65.8">14</text>
<text x="121.9" y="60.7">16</text>
<text x="121.9" y="63.2">17</text>
<text x="214.6" y="65.8">B6</text>
<text x="214.6" y="60.7">A5</text>
<text x="214.6" y="63.2">A6</text>
<text x="237.4" y="63.2">B4</text>
<text x="237.4" y="65.8">B9</text>
<text x="237.5" y="60.7">A9</text>
<text x="59" y="68.3">4</text>
<text x="59" y="70.9">5</text>
<text x="86.3" y="68.3">23</text>
<text x="86.3" y="70.9">28</text>
<text x="122.5" y="68.3">9</text>
<text x="122.5" y="70.9">5</text>
<text x="214.6" y="68.3">B7</text>
<text x="214.6" y="70.9">A7</text>
<text x="237.4" y="70.9">S1</text>
<text x="41.7" y="73.1" transform="rotate(-90 41.7 73.1)">1</text>
<text x="59" y="73.4">6</text>
<text x="59" y="75.9">7</text>
<text x="86.3" y="73.4">29</text>
<text x="86.3" y="75.9">30</text>
<text x="134.4" y="76.9" transform="rotate(-90 134.4 76.9)">1</text>
<text x="136.9" y="77.5" transform="rotate(-90 136.9 77.5)">10</text>
<text x="139.4" y="77.5" transform="rotate(-90 139.4 77.5)">12</text>
<text x="214.6" y="73.4">B5</text>
<text x="214.6" y="77.2">A8</text>
<text x="237.4" y="73.4">S2</text>
<text x="237.4" y="75.9">S3</text>
<text x="37.4" y="78.5">2</text>
<text x="45" y="78.5">3</text>
<text x="58.4" y="78.5">12</text>
<text x="58.4" y="81">17</text>
<text x="58.4" y="83.6">18</text>
<text x="86.3" y="78.5">31</text>
<text x="86.3" y="81">32</text>
<text x="86.3" y="83.6">33</text>
<text x="214.6" y="79.8">B8</text>
<text x="224.5" y="83.8" transform="rotate(-90 224.5 83.8)">A1</text>
<text x="229.6" y="83.9" transform="rotate(-90 229.6 83.9)">B1</text>
<text x="237.4" y="78.5">S4</text>
<text x="58.4" y="86.1">19</text>
<text x="58.4" y="88.6">20</text>
<text x="86.3" y="86.1">34</text>
<text x="86.3" y="88.6">35</text>
<text x="227.1" y="84.4" transform="rotate(-90 227.1 84.4)">A12</text>
<text x="232.2" y="84.5" transform="rotate(-90 232.2 84.5)">B12</text>
<text x="58.4" y="91.2">21</text>
<text x="58.4" y="93.7">22</text>
<text x="86.3" y="91.2">26</text>
<text x="86.3" y="93.7">16</text>
<text x="59" y="96.3">8</text>
<text x="59" y="98.8">9</text>
<text x="86.3" y="96.3">24</text>
<text x="86.3" y="98.8">25</text>
<text x="73.4" y="103.6" transform="rotate(-90 73.4 103.6)">1</text>
<text x="125" y="186.4">3</text>
<text x="137.7" y="186.4">2</text>
<text x="131.8" y="193.7" transform="rotate(-90 131.8 193.7)">1</text>
</g>
<g font-size="1.8" fill="#0f0f0f">
<text x="90.2" y="53">gnssRx</text>
<text x="90.2" y="55.5">gnssTx</text>
<text x="113.8" y="54.3">gnssRx</text>
<text x="114.1" y="56.8">gnssTx</text>
<text x="148.6" y="54.3">gnssPPS</text>
<text x="90.2" y="63.2">D-</text>
<text x="90.2" y="65.7">D+</text>
<text x="198.9" y="65.7">D+</text>
<text x="52.5" y="70.8">loON</text>
<text x="52.5" y="68.2">hiON</text>
<text x="109" y="68.2">gnssNRESET</text>
<text x="198.9" y="68.2">D-</text>
<text x="51.3" y="73.3">lo1ON</text>
<text x="51.3" y="75.9">lo2ON</text>
<text x="45.7" y="80.9">fpgaNRESET</text>
<text x="47.7" y="83.5">fpgaDONE</text>
<text x="48" y="88.6">fpgaSCLK</text>
<text x="48.2" y="86">fpgaMOSI</text>
<text x="48.2" y="91.1">fpgaMISO</text>
<text x="49" y="93.6">fpgaNCS</text>
<text x="90.2" y="96.2">gnssNRESET</text>
<text x="101.6" y="98.7">gnssPPS</text>
<text x="125.7" y="129.2">fpgaNRESET</text>
<text x="127.7" y="131.7">fpgaDONE</text>
<text x="169.4" y="131.7">hiON</text>
<text x="128" y="136.8">fpgaSCLK</text>
<text x="128.2" y="134.3">fpgaMOSI</text>
<text x="168.1" y="134.3">lo1ON</text>
<text x="168.1" y="136.8">lo2ON</text>
<text x="128.2" y="139.4">fpgaMISO</text>
<text x="129" y="141.9">fpgaNCS</text>
<text x="169.3" y="139.4">loON</text>
</g>
</svg>
